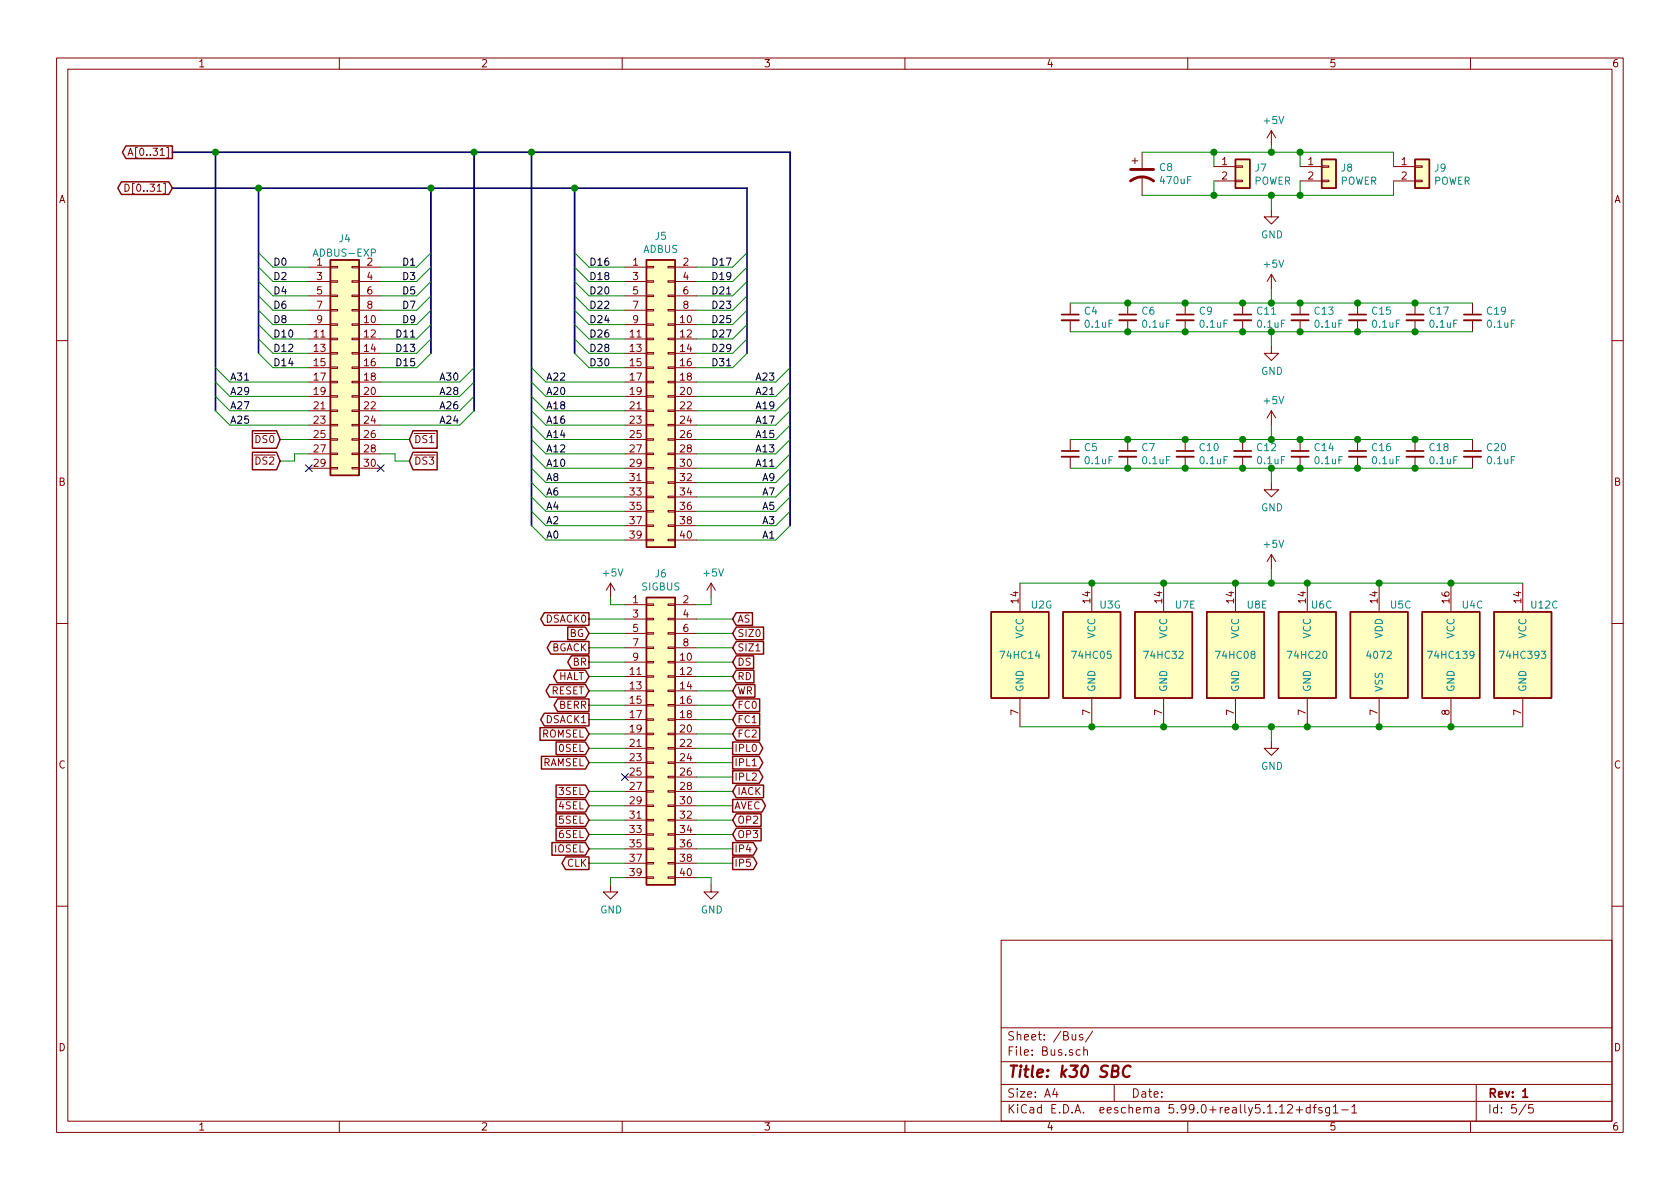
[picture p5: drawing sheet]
<svg xmlns="http://www.w3.org/2000/svg" width="297mm" height="210mm" viewBox="0 0 297 210" stroke-linecap="round" stroke-linejoin="round" font-family="sans-serif">
<g fill="none" stroke="#840000" stroke-width=".18">
<path d="M10 10.3h277v189.9h-277zM12 12.2h273v186.1h-273zM60 10.3v1.9M110 10.3v1.9M160 10.3v1.9M210 10.3v1.9M260 10.3v1.9M22.1 32.6a.64 .64 0 0 1 .7 .6 .64 .64 0 0 1-.7 .6zM22.6 27.5l.5-1.3 .4 1.3M22.8 27.1h.6M200.2 28.4h1M200.7 27.9v1.1"/>
<path d="M201.9 26.9v2.8M201.9 31.2v3.3M214.6 29.5h3.8M214.6 32h3.8M218.4 31.9h1.3v.2h-1.3zM218.4 29.3h1.3v.3h-1.3zM224.8 37.1v1.2h1.3l-1.3 1.3-1.3-1.3h1.3M224.8 23.1v2.5M224.8 23.1l-.8 1.3M224.8 23.1l.8 1.3M229.9 29.5h3.8M229.9 32h3.8"/>
<path d="M233.7 31.9h1.2v.2h-1.2zM233.7 29.3h1.2v.3h-1.2zM246.4 29.5h3.8M246.4 32h3.8M250.2 31.9h1.3v.2h-1.3zM250.2 29.3h1.3v.3h-1.3zM54.6 47.2h3.8M54.6 57.4h3.8M54.6 59.9h3.8M54.6 49.8h3.8M54.6 52.3h3.8M54.6 54.9h3.8"/>
<path d="M58.4 59.8h1.3v.3h-1.3zM58.4 57.3h1.3v.2h-1.3zM58.4 54.7h1.3v.3h-1.3zM58.4 52.2h1.3v.2h-1.3zM58.4 49.7h1.3v.2h-1.3zM58.4 47.1h1.3v.3h-1.3zM62.2 59.8h1.3v.3h-1.3zM62.2 57.3h1.3v.2h-1.3zM62.2 54.7h1.3v.3h-1.3zM62.2 52.2h1.3v.2h-1.3zM62.2 49.7h1.3v.2h-1.3zM62.2 47.1h1.3v.3h-1.3z"/>
<path d="M63.5 47.2h3.8M63.5 57.4h3.8M63.5 59.9h3.8M63.5 49.8h3.8M63.5 52.3h3.8M63.5 54.9h3.8M110.5 47.2h3.8M110.5 57.4h3.8M110.5 59.9h3.8M110.5 49.8h3.8M110.5 52.3h3.8M110.5 54.9h3.8"/>
<path d="M114.3 59.8h1.3v.3h-1.3zM114.3 57.3h1.3v.2h-1.3zM114.3 54.7h1.3v.3h-1.3zM114.3 52.2h1.3v.2h-1.3zM114.3 49.7h1.3v.2h-1.3zM114.3 47.1h1.3v.3h-1.3zM118.1 59.8h1.3v.3h-1.3zM118.1 57.3h1.3v.2h-1.3zM118.1 54.7h1.3v.3h-1.3zM118.1 52.2h1.3v.2h-1.3zM118.1 49.7h1.3v.2h-1.3zM118.1 47.1h1.3v.3h-1.3z"/>
<path d="M119.4 47.2h3.8M119.4 57.4h3.8M119.4 59.9h3.8M119.4 49.8h3.8M119.4 52.3h3.8M119.4 54.9h3.8M189.2 53.6v2M189.2 56.6v2.1M199.4 53.6v2M199.4 56.6v2.1M209.5 53.6v2M209.5 56.6v2.1"/>
<path d="M219.7 53.6v2M219.7 56.6v2.1M224.8 48.5l-.8 1.3M224.8 48.5v2.5M224.8 48.5l.8 1.3M229.9 53.6v2M229.9 56.6v2.1M240 53.6v2M240 56.6v2.1M250.2 53.6v2M250.2 56.6v2.1M260.3 53.6v2"/>
<path d="M260.3 56.6v2.1M10 60.2h2M54.6 62.5h3.8M54.6 65h3.8M54.6 67.6h3.8M54.6 70.1h3.8M54.6 72.6h3.8M54.6 75.2h3.8M54.6 77.7h3.8M58.4 70h1.3v.2h-1.3zM58.4 72.5h1.3v.3h-1.3zM58.4 75.1h1.3v.2h-1.3z"/>
<path d="M58.4 77.6h1.3v.2h-1.3zM58.4 67.4h1.3v.3h-1.3zM58.4 62.4h1.3v.2h-1.3zM58.4 64.9h1.3v.2h-1.3zM62.2 70h1.3v.2h-1.3zM62.2 72.5h1.3v.3h-1.3zM62.2 75.1h1.3v.2h-1.3zM62.2 77.6h1.3v.2h-1.3zM62.2 67.4h1.3v.3h-1.3zM62.2 62.4h1.3v.2h-1.3zM62.2 64.9h1.3v.2h-1.3zM63.5 62.5h3.8"/>
<path d="M63.5 65h3.8M63.5 67.6h3.8M63.5 70.1h3.8M63.5 72.6h3.8M63.5 75.2h3.8M63.5 77.7h3.8M75.7 76.7h1.2M110.5 62.5h3.8M110.5 65h3.8M110.5 67.6h3.8M110.5 70.1h3.8M110.5 72.6h3.8"/>
<path d="M110.5 75.2h3.8M110.5 77.7h3.8M114.3 75.1h1.3v.2h-1.3zM114.3 77.6h1.3v.2h-1.3zM114.3 72.5h1.3v.3h-1.3zM114.3 67.4h1.3v.3h-1.3zM114.3 64.9h1.3v.2h-1.3zM114.3 62.4h1.3v.2h-1.3zM114.3 70h1.3v.2h-1.3zM118.1 75.1h1.3v.2h-1.3zM118.1 77.6h1.3v.2h-1.3zM118.1 72.5h1.3v.3h-1.3z"/>
<path d="M118.1 67.4h1.3v.3h-1.3zM118.1 64.9h1.3v.2h-1.3zM118.1 62.4h1.3v.2h-1.3zM118.1 70h1.3v.2h-1.3zM119.4 62.5h3.8M119.4 65h3.8M119.4 67.6h3.8M119.4 70.1h3.8M119.4 72.6h3.8M119.4 75.2h3.8M119.4 77.7h3.8M189.2 77.7v2.1"/>
<path d="M199.4 77.7v2.1M209.5 77.7v2.1M219.7 77.7v2.1M224.8 61.2v1.3h1.3l-1.3 1.2-1.3-1.2h1.3M224.8 72.6v2.6M224.8 72.6l-.8 1.3M224.8 72.6l.8 1.3M229.9 77.7v2.1M240 77.7v2.1M250.2 77.7v2.1M260.3 77.7v2.1M285 60.2h2"/>
<path d="M54.6 80.3h3.8M54.6 82.8h3.8M58.4 80.1h1.3v.3h-1.3zM58.4 82.7h1.3v.2h-1.3zM62.2 80.1h1.3v.3h-1.3zM62.2 82.7h1.3v.2h-1.3zM63.5 80.3h3.8M63.5 82.8h3.8M110.5 80.3h3.8M110.5 82.8h3.8M110.5 85.3h3.8M110.5 87.9h3.8"/>
<path d="M110.5 90.4h3.8M110.5 93h3.8M110.5 95.5h3.8M114.3 80.1h1.3v.3h-1.3zM114.3 82.7h1.3v.2h-1.3zM114.3 85.2h1.3v.3h-1.3zM114.3 87.8h1.3v.2h-1.3zM114.3 90.3h1.3v.2h-1.3zM114.3 92.8h1.3v.3h-1.3zM114.3 95.4h1.3v.2h-1.3zM118.1 80.1h1.3v.3h-1.3zM118.1 82.7h1.3v.2h-1.3z"/>
<path d="M118.1 85.2h1.3v.3h-1.3zM118.1 87.8h1.3v.2h-1.3zM118.1 90.3h1.3v.2h-1.3zM118.1 92.8h1.3v.3h-1.3zM118.1 95.4h1.3v.2h-1.3zM119.4 80.3h3.8M119.4 82.8h3.8M119.4 85.3h3.8M119.4 87.9h3.8M119.4 90.4h3.8M119.4 93h3.8M119.4 95.5h3.8"/>
<path d="M189.2 80.8v2M199.4 80.8v2M209.5 80.8v2M219.7 80.8v2M224.8 85.3v1.3h1.3l-1.3 1.3-1.3-1.3h1.3M224.8 98v2.6M224.8 98l-.8 1.3M224.8 98l.8 1.3M229.9 80.8v2M240 80.8v2M250.2 80.8v2M260.3 80.8v2"/>
<path d="M10 110.3h2M107.9 103.1l-.7 1.3M107.9 103.1v2.6M107.9 103.1l.8 1.3M110.5 106.9h3.8M110.5 117.1h3.8M110.5 119.6h3.8M110.5 109.5h3.8M110.5 112h3.8M110.5 114.5h3.8M114.3 119.5h1.3v.3h-1.3zM114.3 117h1.3v.2h-1.3z"/>
<path d="M114.3 114.4h1.3v.3h-1.3zM114.3 111.9h1.3v.2h-1.3zM114.3 109.3h1.3v.3h-1.3zM114.3 106.8h1.3v.3h-1.3zM118.1 119.5h1.3v.3h-1.3zM118.1 117h1.3v.2h-1.3zM118.1 114.4h1.3v.3h-1.3zM118.1 111.9h1.3v.2h-1.3zM118.1 109.3h1.3v.3h-1.3zM118.1 106.8h1.3v.3h-1.3zM119.4 106.9h3.8M119.4 117.1h3.8"/>
<path d="M119.4 119.6h3.8M119.4 109.5h3.8M119.4 112h3.8M119.4 114.5h3.8M125.7 103.1l-.7 1.3M125.7 103.1v2.6M125.7 103.1l.8 1.3M133.7 115.1h.7M180.3 103.1v5.1M193 103.1v5.1M205.7 103.1v5.1M218.4 103.1v5.1"/>
<path d="M231.1 103.1v5.1M243.8 103.1v5.1M256.5 103.1v5.1M269.2 103.1v5.1M285 110.3h2M110.5 122.2h3.8M110.5 124.7h3.8M110.5 127.2h3.8M110.5 129.8h3.8M110.5 132.3h3.8M110.5 134.9h3.8M110.5 137.4h3.8"/>
<path d="M110.5 139.9h3.8M114.3 134.7h1.3v.3h-1.3zM114.3 137.3h1.3v.2h-1.3zM114.3 139.8h1.3v.3h-1.3zM114.3 132.2h1.3v.3h-1.3zM114.3 127.1h1.3v.3h-1.3zM114.3 124.6h1.3v.2h-1.3zM114.3 122h1.3v.3h-1.3zM114.3 129.7h1.3v.2h-1.3zM118.1 134.7h1.3v.3h-1.3zM118.1 137.3h1.3v.2h-1.3zM118.1 139.8h1.3v.3h-1.3z"/>
<path d="M118.1 132.2h1.3v.3h-1.3zM118.1 127.1h1.3v.3h-1.3zM118.1 124.6h1.3v.2h-1.3zM118.1 122h1.3v.3h-1.3zM118.1 129.7h1.3v.2h-1.3zM119.4 122.2h3.8M119.4 124.7h3.8M119.4 127.2h3.8M119.4 129.8h3.8M119.4 132.3h3.8M119.4 134.9h3.8M119.4 137.4h3.8"/>
<path d="M119.4 139.9h3.8M133 135.4h.7M180.3 123.4v5.1M193 123.4v5.1M205.7 123.4v5.1M218.4 123.4v5.1M224.8 131.1v1.2h1.3l-1.3 1.3-1.3-1.3h1.3M231.1 123.4v5.1M243.8 123.4v5.1M256.5 123.4v5.1M269.2 123.4v5.1M107.9 156.5v1.2h1.3l-1.3 1.3-1.2-1.3h1.2"/>
<path d="M110.5 142.5h3.8M110.5 145h3.8M110.5 147.6h3.8M110.5 150.1h3.8M110.5 152.6h3.8M110.5 155.2h3.8M114.3 142.4h1.3v.2h-1.3zM114.3 144.9h1.3v.3h-1.3zM114.3 147.4h1.3v.3h-1.3zM114.3 150h1.3v.2h-1.3zM114.3 152.5h1.3v.3h-1.3zM114.3 155.1h1.3v.2h-1.3z"/>
<path d="M118.1 142.4h1.3v.2h-1.3zM118.1 144.9h1.3v.3h-1.3zM118.1 147.4h1.3v.3h-1.3zM118.1 150h1.3v.2h-1.3zM118.1 152.5h1.3v.3h-1.3zM118.1 155.1h1.3v.2h-1.3zM119.4 142.5h3.8M119.4 145h3.8M119.4 147.6h3.8M119.4 150.1h3.8M119.4 152.6h3.8M119.4 155.2h3.8"/>
<path d="M125.7 156.5v1.2h1.3l-1.3 1.3-1.2-1.3h1.2M10 160.2h2M177 166.3h108v32h-108zM285 160.2h2M60 198.3v1.9M110 198.3v1.9M160 198.3v1.9M177 194.8h108M177 191.8h108M177 187.8h108M177 181.8h108M186.5 192.5l-.4 1h1"/>
<path d="M186.8 193v1M189.6 182.9v.9l.4 .1 .2-.1M190.2 182.9v1M191 185.7l-.4-.1-.3 .3v.6l.3 .1 .4-.1M191.4 183a.37 .37 0 0 0-.6 .1l.1 .3 .5 .1 .1 .1-.2 .3-.5-.1M191.6 185.7h.1a.37 .37 0 0 1 .6 .1v.8M191.6 185.1v1.5M193.2 182.3l-1.3 2M197 191.8v3M210 198.3v1.9M227.7 195.5l.2-.2h.3l.3 .5-.9 1h.9M229.2 196.3h1.1"/>
<path d="M229.7 195.7v1.1M231.6 195.9l-.4-.1-.3 .3 .1 .6 .2 .1 .4-.1M231.6 195.3v1.5M232.2 195.8h.5M232.7 195.3l-.3 .1v.1v1.3M233.7 195.9a.37 .37 0 0 0-.6 .1l.1 .3 .5 .1 .1 .1-.2 .3-.5-.1M235.1 195.8l-.1 1.4-.2 .1h-.4M235.1 195.9l-.5-.1-.2 .3v.6l.2 .1 .5-.1M235.7 195.8l.4-.5v1.5M235.7 196.8h.9M237.2 196.3h1.2M239 195.8l.4-.5v1.5"/>
<path d="M239 196.8h.9M260 198.3v1.9M261 191.8v6.5M269.8 195.2l-1.2 2M271 195.3h-.7v.7l.2-.1 .5 .1 .1 .2-.1 .5-.2 .1-.5-.1"/>
</g>
<g fill="none" stroke="#840000" stroke-width=".3">
<path d="M187.7 55.6h3.1M197.9 55.6h3M208 55.6h3.1M218.2 55.6h3M228.3 55.6h3.1M238.5 55.6h3.1M248.7 55.6h3M258.8 55.6h3.1M187.7 79.8h3.1M197.9 79.8h3M208 79.8h3.1M218.2 79.8h3"/>
<path d="M228.3 79.8h3.1M238.5 79.8h3.1M248.7 79.8h3M258.8 79.8h3.1M269.2 193l.5-.5v1.5M269.2 194h.9"/>
</g>
<path d="M199.9 188.6a.89 .89 0 0 0-1 0 .89 .89 0 0 0-.4 1 .71 .71 0 0 0 .4 .8 .71 .71 0 0 0 .8-.1" fill="none" stroke="#840000" stroke-width=".41"/>
<g fill="#ffffc2" stroke="#ffffc2" stroke-width=".18">
<path d="M188 108.2h10.1v15.2h-10.1z"/>
<path d="M114.3 46h5.1v50.8h-5.1z"/>
<path d="M175.3 108.2h10.1v15.2h-10.1z"/>
<path d="M114.3 105.7h5.1v50.8h-5.1z"/>
<path d="M226.1 108.2h10.1v15.2h-10.1z"/>
<path d="M251.5 108.2h10.1v15.2h-10.1z"/>
<path d="M213.4 108.2h10.1v15.2h-10.1z"/>
<path d="M238.8 108.2h10.1v15.2h-10.1z"/>
<path d="M264.2 108.2h10.1v15.2h-10.1z"/>
<path d="M58.4 46h5.1v38.1h-5.1z"/>
<path d="M250.2 28.2h2.5v5.1h-2.5z"/>
<path d="M233.7 28.2h2.5v5.1h-2.5z"/>
<path d="M218.4 28.2h2.6v5.1h-2.6z"/>
<path d="M200.7 108.2h10.1v15.2h-10.1z"/>
</g>
<g fill="none" stroke="#840000" stroke-width=".25">
<path d="M21.5 32.2h8.3l.7 1.1-.7 1.1h-8.3l-.7-1.1zM22.3 25.8h8.2v2.2h-8.2l-.7-1.1zM218.4 28.2h2.6v5.1h-2.6zM233.7 28.2h2.5v5.1h-2.5zM250.2 28.2h2.5v5.1h-2.5zM58.4 46h5.1v38.1h-5.1zM114.3 46h5.1v50.8h-5.1zM44.6 76.2h4.3l.6 1.5-.6 1.6h-4.3zM44.6 80h4.3l.6 1.5-.6 1.6h-4.3zM73 76.2h4.3v3.1h-4.3l-.6-1.6zM73 80h4.3v3.1h-4.3l-.6-1.6zM96.2 108.4h7.9v2.2h-7.9l-.6-1.1z"/>
<path d="M97.4 113.4h6.7v2.3h-6.7l-.7-1.2zM98.5 118.5h5l.6 1.1-.6 1.1h-5l-.6-1.1zM100.4 110.9h3.1l.6 1.1-.6 1.1h-3.1zM101 116h3.1v2.2h-3.1l-.6-1.1zM114.3 105.7h5.1v50.8h-5.1zM130.2 118.5h3.1v2.2h-3.1l-.7-1.1zM130.2 116h3v2.2h-3l-.7-1.1zM130.2 113.4h4.8v2.3h-4.8l-.7-1.2zM130.2 110.9h4.8v2.2h-4.8l-.7-1.1zM130.2 108.4h2.8v2.2h-2.8l-.7-1.1zM175.3 108.2h10.1v15.2h-10.1zM188 108.2h10.1v15.2h-10.1z"/>
<path d="M200.7 108.2h10.1v15.2h-10.1zM213.4 108.2h10.1v15.2h-10.1zM226.1 108.2h10.1v15.2h-10.1zM238.8 108.2h10.1v15.2h-10.1zM251.5 108.2h10.1v15.2h-10.1zM264.2 108.2h10.1v15.2h-10.1zM95.5 128.7h8l.6 1.1-.6 1.1h-8zM95.7 133.8h7.8l.6 1.1-.6 1.1h-7.8zM96.2 126.1h7.9v2.3h-7.9l-.6-1.2zM97.2 121.1h6.3l.6 1.1-.6 1.1h-6.3l-.7-1.1zM98.3 138.8h5.2l.6 1.1-.6 1.2h-5.2zM98.3 131.2h5.2l.6 1.1-.6 1.1h-5.2z"/>
<path d="M98.6 123.6h5.5v2.2h-5.5l-.6-1.1zM129.5 131.2h4.7l.7 1.1-.7 1.1h-4.7zM129.5 136.3h4.7l.7 1.1-.7 1.1h-4.7zM129.5 133.8h4.7l.7 1.1-.7 1.1h-4.7zM130.2 121.1h3.3v2.2h-3.3l-.7-1.1zM130.2 138.8h4.8v2.3h-4.8l-.7-1.2zM130.2 128.7h4.1v2.2h-4.1l-.7-1.1zM130.2 126.1h4.1v2.3h-4.1l-.7-1.2zM130.2 123.6h4.1v2.2h-4.1l-.7-1.1zM97.6 149h5.9l.6 1.1-.6 1.1h-5.9zM98.3 143.9h5.2l.6 1.1-.6 1.1h-5.2zM98.3 141.4h5.2l.6 1.1-.6 1.1h-5.2z"/>
<path d="M98.3 146.5h5.2l.6 1.1-.6 1.1h-5.2zM100 151.5h4.1v2.3h-4.1l-.6-1.2zM129.5 141.4h5.2l.7 1.1-.7 1.1h-5.2zM129.5 149h3.7l.6 1.1-.6 1.1h-3.7zM129.5 151.5h3.7l.6 1.1-.6 1.2h-3.7zM130.2 146.5h4.4v2.2h-4.4l-.7-1.1zM130.2 143.9h4.4v2.2h-4.4l-.7-1.1z"/>
</g>
<g fill="none" stroke="#840000" stroke-width=".33">
<path d="M187.7 56.6h3.1M197.9 56.6h3M208 56.6h3.1M218.2 56.6h3M228.3 56.6h3.1M238.5 56.6h3.1M248.7 56.6h3M258.8 56.6h3.1M187.7 80.8h3.1M197.9 80.8h3M208 80.8h3.1M218.2 80.8h3"/>
<path d="M228.3 80.8h3.1M238.5 80.8h3.1M248.7 80.8h3M258.8 80.8h3.1"/>
</g>
<path d="M199.9 32a3.3 3.3 0 0 1 4.1 0M199.9 30h4.1" fill="none" stroke="#840000" stroke-width=".51"/>
<path d="M30.5 26.9h109.2v66.1M30.5 33.3h101.6v29.2M38.1 26.9v45.7M45.7 33.3v29.2M76.2 33.3v29.2M83.8 26.9v45.7M94 26.9v66.1M101.6 33.3v29.2" fill="none" stroke="#000084" stroke-width=".3"/>
<g fill="none" stroke="#008400" stroke-width=".18">
<path d="M201.9 26.9h44.5v2.6M214.6 26.9v2.6M214.6 32v2.5M224.8 25.6v1.3M224.8 34.5v2.6M229.9 26.9v2.6M229.9 32v2.5M246.4 32v2.5h-44.5M45.7 44.7l2.6 2.5h6.3M45.7 52.3l2.6 2.6h6.3M45.7 54.9l2.6 2.5h6.3M45.7 49.8l2.6 2.5h6.3"/>
<path d="M45.7 57.4l2.6 2.5h6.3M45.7 59.9l2.6 2.6h6.3M45.7 47.2l2.6 2.6h6.3M76.2 44.7l-2.5 2.5h-6.4M76.2 52.3l-2.5 2.6h-6.4M76.2 54.9l-2.5 2.5h-6.4M76.2 49.8l-2.5 2.5h-6.4M76.2 57.4l-2.5 2.5h-6.4M76.2 59.9l-2.5 2.6h-6.4M76.2 47.2l-2.5 2.6h-6.4M101.6 44.7l2.5 2.5h6.4M101.6 52.3l2.5 2.6h6.4"/>
<path d="M101.6 54.9l2.5 2.5h6.4M101.6 49.8l2.5 2.5h6.4M101.6 57.4l2.5 2.5h6.4M101.6 59.9l2.5 2.6h6.4M101.6 47.2l2.5 2.6h6.4M132.1 44.7l-2.6 2.5h-6.3M132.1 52.3l-2.6 2.6h-6.3M132.1 54.9l-2.6 2.5h-6.3M132.1 49.8l-2.6 2.5h-6.3M132.1 57.4l-2.6 2.5h-6.3M132.1 59.9l-2.6 2.6h-6.3M132.1 47.2l-2.6 2.6h-6.3"/>
<path d="M189.2 53.6h71.1M189.2 58.7h71.1M224.8 51v2.6M224.8 58.7v2.5M38.1 65l2.5 2.6h14M38.1 67.6l2.5 2.5h14M38.1 70.1l2.5 2.5h14M38.1 72.6l2.5 2.6h14M45.7 62.5l2.6 2.5h6.3M49.5 77.7h5.1M67.3 77.7h5.1M76.2 62.5l-2.5 2.5h-6.4"/>
<path d="M83.8 65l-2.5 2.6h-14M83.8 67.6l-2.5 2.5h-14M83.8 70.1l-2.5 2.5h-14M83.8 72.6l-2.5 2.6h-14M94 65l2.5 2.6h14M94 67.6l2.5 2.5h14M94 70.1l2.5 2.5h14M94 75.2l2.5 2.5h14M94 72.6l2.5 2.6h14M94 77.7l2.5 2.6h14M101.6 62.5l2.5 2.5h6.4M132.1 62.5l-2.6 2.5h-6.3"/>
<path d="M139.7 65l-2.5 2.6h-14M139.7 67.6l-2.5 2.5h-14M139.7 70.1l-2.5 2.5h-14M139.7 75.2l-2.5 2.5h-14M139.7 72.6l-2.5 2.6h-14M139.7 77.7l-2.5 2.6h-14M189.2 77.7h71.1M224.8 75.2v2.5M54.6 80.3h-2.5v1.2h-2.6M67.3 80.3h2.5v1.2h2.6M94 80.3l2.5 2.5h14M94 82.8l2.5 2.5h14"/>
<path d="M94 85.3l2.5 2.6h14M94 87.9l2.5 2.5h14M94 90.4l2.5 2.6h14M94 93l2.5 2.5h14M139.7 80.3l-2.5 2.5h-14M139.7 82.8l-2.5 2.5h-14M139.7 85.3l-2.5 2.6h-14M139.7 87.9l-2.5 2.5h-14M139.7 90.4l-2.5 2.6h-14M139.7 93l-2.5 2.5h-14M189.2 82.8h71.1M224.8 82.8v2.5"/>
<path d="M104.1 114.5h6.4M104.1 112h6.4M104.1 109.5h6.4M104.1 119.6h6.4M104.1 117.1h6.4M107.9 105.7v1.2h2.6M123.2 114.5h6.3M123.2 112h6.3M123.2 109.5h6.3M123.2 119.6h6.3M123.2 117.1h6.3M125.7 105.7v1.2h-2.5"/>
<path d="M180.3 103.1h88.9M224.8 100.6v2.5M104.1 129.8h6.4M104.1 127.2h6.4M104.1 139.9h6.4M104.1 134.9h6.4M104.1 124.7h6.4M104.1 132.3h6.4M104.1 122.2h6.4M123.2 129.8h6.3M123.2 127.2h6.3M123.2 139.9h6.3"/>
<path d="M123.2 134.9h6.3M123.2 124.7h6.3M123.2 132.3h6.3M123.2 122.2h6.3M123.2 137.4h6.3M180.3 128.5h88.9M224.8 128.5v2.6M104.1 152.6h6.4M104.1 150.1h6.4M104.1 147.6h6.4M104.1 145h6.4M104.1 142.5h6.4"/>
<path d="M110.5 155.2h-2.6v1.3M123.2 152.6h6.3M123.2 150.1h6.3M123.2 147.6h6.3M123.2 145h6.3M123.2 142.5h6.3M123.2 155.2h2.5v1.3"/>
</g>
<g fill="#008400" stroke="#008400" stroke-width=".25">
<circle cx="219.7" cy="82.8" r=".51"/>
<circle cx="256.5" cy="128.5" r=".51"/>
<circle cx="214.6" cy="26.9" r=".51"/>
<circle cx="256.5" cy="103.1" r=".51"/>
<circle cx="193" cy="128.5" r=".51"/>
<circle cx="229.9" cy="53.6" r=".51"/>
<circle cx="193" cy="103.1" r=".51"/>
<circle cx="243.8" cy="128.5" r=".51"/>
<circle cx="231.1" cy="103.1" r=".51"/>
<circle cx="229.9" cy="82.8" r=".51"/>
<circle cx="209.6" cy="82.8" r=".51"/>
<circle cx="229.9" cy="58.7" r=".51"/>
<circle cx="224.8" cy="82.8" r=".51"/>
<circle cx="229.9" cy="77.7" r=".51"/>
<circle cx="219.7" cy="77.7" r=".51"/>
<circle cx="224.8" cy="77.7" r=".51"/>
<circle cx="205.7" cy="103.1" r=".51"/>
<circle cx="209.6" cy="77.7" r=".51"/>
<circle cx="205.7" cy="128.5" r=".51"/>
<circle cx="199.4" cy="77.7" r=".51"/>
<circle cx="243.8" cy="103.1" r=".51"/>
<circle cx="250.2" cy="53.6" r=".51"/>
<circle cx="240" cy="53.6" r=".51"/>
<circle cx="76.2" cy="33.3" r=".51"/>
<circle cx="250.2" cy="82.8" r=".51"/>
<circle cx="240" cy="82.8" r=".51"/>
<circle cx="45.7" cy="33.3" r=".51"/>
<circle cx="250.2" cy="77.7" r=".51"/>
<circle cx="240" cy="77.7" r=".51"/>
<circle cx="229.9" cy="26.9" r=".51"/>
<circle cx="38.1" cy="26.9" r=".51"/>
<circle cx="83.8" cy="26.9" r=".51"/>
<circle cx="199.4" cy="82.8" r=".51"/>
<circle cx="224.8" cy="53.6" r=".51"/>
<circle cx="224.8" cy="103.1" r=".51"/>
<circle cx="224.8" cy="58.7" r=".51"/>
<circle cx="224.8" cy="128.5" r=".51"/>
<circle cx="224.8" cy="34.5" r=".51"/>
<circle cx="199.4" cy="53.6" r=".51"/>
<circle cx="94" cy="26.9" r=".51"/>
<circle cx="231.1" cy="128.5" r=".51"/>
<circle cx="101.6" cy="33.3" r=".51"/>
<circle cx="224.8" cy="26.9" r=".51"/>
<circle cx="214.6" cy="34.5" r=".51"/>
<circle cx="218.4" cy="128.5" r=".51"/>
<circle cx="229.9" cy="34.5" r=".51"/>
<circle cx="218.4" cy="103.1" r=".51"/>
<circle cx="219.7" cy="53.6" r=".51"/>
<circle cx="209.6" cy="53.6" r=".51"/>
<circle cx="219.7" cy="58.7" r=".51"/>
<circle cx="199.4" cy="58.7" r=".51"/>
<circle cx="209.6" cy="58.7" r=".51"/>
<circle cx="250.2" cy="58.7" r=".51"/>
<circle cx="240" cy="58.7" r=".51"/>
</g>
<path d="M54 82.2l1.2 1.2M55.2 82.2l-1.2 1.2M66.7 82.2l1.2 1.2M67.9 82.2l-1.2 1.2M109.9 136.8l1.2 1.2M111.1 136.8l-1.2 1.2" fill="none" stroke="#000084" stroke-width=".18"/>
<text font-size="2.8" fill="#840000" x="178" y="190.5">Title: k30 SBC</text>
<g font-size="2.1" fill="#840000">
<text x="178" y="184">Sheet: /Bus/</text>
<text x="178" y="186.7">File: Bus.sch</text>
<text x="178" y="196.9">KiCad E.D.A. eeschema 5.99.0+really5.1.12+dfsg1-1</text>
<text x="178" y="194.1">Size: A4</text>
<text x="200" y="194.1">Date:</text>
<text x="263" y="194.1">Rev: 1</text>
<text x="263" y="196.9">Id: 5/5</text>
</g>
<g font-size="1.8" fill="#840000">
<text x="35" y="11.9">1</text>
<text x="85" y="11.9">2</text>
<text x="135" y="11.9">3</text>
<text x="185" y="11.9">4</text>
<text x="235" y="11.9">5</text>
<text x="285" y="11.9">6</text>
<text x="23.8" y="27.6">A[0..31]</text>
<text x="216.1" y="29.2">1</text>
<text x="231.3" y="29.2">1</text>
<text x="247.8" y="29.2">1</text>
<text x="10.4" y="35.9">A</text>
<text x="23.3" y="33.9">D[0..31]</text>
<text x="216.1" y="31.7">2</text>
<text x="231.3" y="31.7">2</text>
<text x="247.8" y="31.7">2</text>
<text x="285.4" y="35.9">A</text>
<text x="56" y="47">1</text>
<text x="64.9" y="47">2</text>
<text x="111.9" y="47">1</text>
<text x="120.8" y="47">2</text>
<text x="56" y="49.5">3</text>
<text x="56" y="52.1">5</text>
<text x="64.9" y="49.5">4</text>
<text x="64.9" y="52.1">6</text>
<text x="111.9" y="49.5">3</text>
<text x="111.9" y="52.1">5</text>
<text x="120.8" y="49.5">4</text>
<text x="120.8" y="52.1">6</text>
<text x="55.5" y="59.7">11</text>
<text x="56" y="54.6">7</text>
<text x="56" y="57.1">9</text>
<text x="64.4" y="57.1">10</text>
<text x="64.4" y="59.7">12</text>
<text x="64.9" y="54.6">8</text>
<text x="111.4" y="59.7">11</text>
<text x="111.9" y="54.6">7</text>
<text x="111.9" y="57.1">9</text>
<text x="120.3" y="57.1">10</text>
<text x="120.3" y="59.7">12</text>
<text x="120.8" y="54.6">8</text>
<text x="55.5" y="62.2">13</text>
<text x="55.5" y="64.8">15</text>
<text x="64.4" y="62.2">14</text>
<text x="64.4" y="64.8">16</text>
<text x="111.4" y="62.2">13</text>
<text x="111.4" y="64.8">15</text>
<text x="120.3" y="62.2">14</text>
<text x="120.3" y="64.8">16</text>
<text x="55.5" y="67.3">17</text>
<text x="55.5" y="69.8">19</text>
<text x="64.4" y="67.3">18</text>
<text x="64.4" y="69.8">20</text>
<text x="111.4" y="67.3">17</text>
<text x="111.4" y="69.8">19</text>
<text x="120.3" y="67.3">18</text>
<text x="120.3" y="69.8">20</text>
<text x="55.5" y="72.4">21</text>
<text x="55.5" y="74.9">23</text>
<text x="55.5" y="77.5">25</text>
<text x="64.4" y="72.4">22</text>
<text x="64.4" y="74.9">24</text>
<text x="64.4" y="77.5">26</text>
<text x="111.4" y="72.4">21</text>
<text x="111.4" y="74.9">23</text>
<text x="111.4" y="77.5">25</text>
<text x="120.3" y="72.4">22</text>
<text x="120.3" y="74.9">24</text>
<text x="120.3" y="77.5">26</text>
<text x="45.3" y="78.4">DS0</text>
<text x="45.3" y="82.2">DS2</text>
<text x="55.5" y="80">27</text>
<text x="55.5" y="82.5">29</text>
<text x="64.4" y="80">28</text>
<text x="64.4" y="82.5">30</text>
<text x="73.2" y="78.4">DS1</text>
<text x="73.2" y="82.2">DS3</text>
<text x="111.4" y="80">27</text>
<text x="111.4" y="82.5">29</text>
<text x="120.3" y="80">28</text>
<text x="120.3" y="82.5">30</text>
<text x="10.4" y="85.9">B</text>
<text x="111.4" y="85.1">31</text>
<text x="111.4" y="87.6">33</text>
<text x="120.3" y="85.1">32</text>
<text x="120.3" y="87.6">34</text>
<text x="285.4" y="85.9">B</text>
<text x="111.4" y="90.2">35</text>
<text x="111.4" y="92.7">37</text>
<text x="111.4" y="95.2">39</text>
<text x="120.3" y="90.2">36</text>
<text x="120.3" y="92.7">38</text>
<text x="120.3" y="95.2">40</text>
<text x="111.9" y="106.7">1</text>
<text x="120.8" y="106.7">2</text>
<text x="180.1" y="106.6" transform="rotate(-90 180.1 106.6)">14</text>
<text x="192.8" y="106.6" transform="rotate(-90 192.8 106.6)">14</text>
<text x="205.5" y="106.6" transform="rotate(-90 205.5 106.6)">14</text>
<text x="218.2" y="106.6" transform="rotate(-90 218.2 106.6)">14</text>
<text x="230.9" y="106.6" transform="rotate(-90 230.9 106.6)">14</text>
<text x="243.6" y="106.6" transform="rotate(-90 243.6 106.6)">14</text>
<text x="256.3" y="106.6" transform="rotate(-90 256.3 106.6)">16</text>
<text x="269" y="106.6" transform="rotate(-90 269 106.6)">14</text>
<text x="96.6" y="110.1">DSACK0</text>
<text x="100.7" y="112.6">BG</text>
<text x="111.9" y="109.2">3</text>
<text x="111.9" y="111.8">5</text>
<text x="120.8" y="109.2">4</text>
<text x="120.8" y="111.8">6</text>
<text x="130.3" y="112.6">SIZ0</text>
<text x="130.3" y="110.1">AS</text>
<text x="97.4" y="115.2">BGACK</text>
<text x="101.3" y="117.7">BR</text>
<text x="111.4" y="119.4">11</text>
<text x="111.9" y="114.3">7</text>
<text x="111.9" y="116.8">9</text>
<text x="120.3" y="116.8">10</text>
<text x="120.3" y="119.4">12</text>
<text x="120.8" y="114.3">8</text>
<text x="130.3" y="117.7">DS</text>
<text x="130.3" y="115.2">SIZ1</text>
<text x="97.5" y="122.8">RESET</text>
<text x="98.6" y="120.3">HALT</text>
<text x="98.9" y="125.3">BERR</text>
<text x="111.4" y="121.9">13</text>
<text x="111.4" y="124.5">15</text>
<text x="120.3" y="121.9">14</text>
<text x="120.3" y="124.5">16</text>
<text x="130.3" y="122.8">WR</text>
<text x="130.3" y="120.3">RD</text>
<text x="130.3" y="125.3">FC0</text>
<text x="95.8" y="130.4">ROMSEL</text>
<text x="96.6" y="127.9">DSACK1</text>
<text x="111.4" y="127">17</text>
<text x="111.4" y="129.5">19</text>
<text x="120.3" y="127">18</text>
<text x="120.3" y="129.5">20</text>
<text x="130.3" y="130.4">FC2</text>
<text x="130.3" y="127.9">FC1</text>
<text x="180.1" y="126.5" transform="rotate(-90 180.1 126.5)">7</text>
<text x="192.8" y="126.5" transform="rotate(-90 192.8 126.5)">7</text>
<text x="205.5" y="126.5" transform="rotate(-90 205.5 126.5)">7</text>
<text x="218.2" y="126.5" transform="rotate(-90 218.2 126.5)">7</text>
<text x="230.9" y="126.5" transform="rotate(-90 230.9 126.5)">7</text>
<text x="243.6" y="126.5" transform="rotate(-90 243.6 126.5)">7</text>
<text x="256.3" y="126.5" transform="rotate(-90 256.3 126.5)">8</text>
<text x="269" y="126.5" transform="rotate(-90 269 126.5)">7</text>
<text x="10.4" y="135.9">C</text>
<text x="95.9" y="135.5">RAMSEL</text>
<text x="98.9" y="133">0SEL</text>
<text x="111.4" y="132.1">21</text>
<text x="111.4" y="134.6">23</text>
<text x="111.4" y="137.2">25</text>
<text x="120.3" y="132.1">22</text>
<text x="120.3" y="134.6">24</text>
<text x="120.3" y="137.2">26</text>
<text x="129.8" y="133">IPL0</text>
<text x="129.8" y="135.5">IPL1</text>
<text x="285.4" y="135.9">C</text>
<text x="98.9" y="143.1">4SEL</text>
<text x="98.9" y="140.6">3SEL</text>
<text x="111.4" y="139.7">27</text>
<text x="111.4" y="142.2">29</text>
<text x="120.3" y="139.7">28</text>
<text x="120.3" y="142.2">30</text>
<text x="129.8" y="143.1">AVEC</text>
<text x="129.8" y="138">IPL2</text>
<text x="130.3" y="140.6">IACK</text>
<text x="98.9" y="145.7">5SEL</text>
<text x="98.9" y="148.2">6SEL</text>
<text x="111.4" y="144.8">31</text>
<text x="111.4" y="147.3">33</text>
<text x="111.4" y="149.9">35</text>
<text x="120.3" y="144.8">32</text>
<text x="120.3" y="147.3">34</text>
<text x="120.3" y="149.9">36</text>
<text x="130.3" y="148.2">OP3</text>
<text x="130.3" y="145.7">OP2</text>
<text x="98" y="150.7">IOSEL</text>
<text x="100.3" y="153.3">CLK</text>
<text x="111.4" y="152.4">37</text>
<text x="111.4" y="154.9">39</text>
<text x="120.3" y="152.4">38</text>
<text x="120.3" y="154.9">40</text>
<text x="129.8" y="150.7">IP4</text>
<text x="129.8" y="153.3">IP5</text>
<text x="10.4" y="185.9">D</text>
<text x="285.4" y="185.9">D</text>
<text x="35" y="199.9">1</text>
<text x="85" y="199.9">2</text>
<text x="135" y="199.9">3</text>
<text x="185" y="199.9">4</text>
<text x="235" y="199.9">5</text>
<text x="285" y="199.9">6</text>
</g>
<g font-size="1.8" fill="#008484">
<text x="223.6" y="21.9">+5V</text>
<text x="205.1" y="30.2">C8</text>
<text x="205.3" y="32.6">470uF</text>
<text x="221.7" y="32.7">POWER</text>
<text x="221.9" y="30.3">J7</text>
<text x="237" y="32.7">POWER</text>
<text x="237.2" y="30.3">J8</text>
<text x="253.5" y="32.7">POWER</text>
<text x="253.7" y="30.3">J9</text>
<text x="55.8" y="45.4">ADBUS-EXP</text>
<text x="60" y="42.8">J4</text>
<text x="113.7" y="44.7">ADBUS</text>
<text x="115.9" y="42.4">J5</text>
<text x="223" y="42.2">GND</text>
<text x="223.6" y="47.3">+5V</text>
<text x="191.8" y="55.6">C4</text>
<text x="191.9" y="58">0.1uF</text>
<text x="201.9" y="55.6">C6</text>
<text x="202.1" y="58">0.1uF</text>
<text x="212.1" y="55.6">C9</text>
<text x="212.3" y="58">0.1uF</text>
<text x="222.3" y="55.6">C11</text>
<text x="222.4" y="58">0.1uF</text>
<text x="232.5" y="55.6">C13</text>
<text x="232.6" y="58">0.1uF</text>
<text x="242.6" y="55.6">C15</text>
<text x="242.7" y="58">0.1uF</text>
<text x="252.8" y="55.6">C17</text>
<text x="252.9" y="58">0.1uF</text>
<text x="263" y="55.6">C19</text>
<text x="263.1" y="58">0.1uF</text>
<text x="223" y="66.3">GND</text>
<text x="223.6" y="71.5">+5V</text>
<text x="191.8" y="79.8">C5</text>
<text x="191.9" y="82.1">0.1uF</text>
<text x="201.9" y="79.8">C7</text>
<text x="202.1" y="82.1">0.1uF</text>
<text x="212.2" y="79.8">C10</text>
<text x="212.3" y="82.1">0.1uF</text>
<text x="222.3" y="79.8">C12</text>
<text x="222.4" y="82.1">0.1uF</text>
<text x="232.5" y="79.8">C14</text>
<text x="232.6" y="82.1">0.1uF</text>
<text x="242.6" y="79.8">C16</text>
<text x="242.7" y="82.1">0.1uF</text>
<text x="252.8" y="79.8">C18</text>
<text x="252.9" y="82.1">0.1uF</text>
<text x="263" y="79.8">C20</text>
<text x="263.1" y="82.1">0.1uF</text>
<text x="223" y="90.4">GND</text>
<text x="106.7" y="101.9">+5V</text>
<text x="124.5" y="101.9">+5V</text>
<text x="223.6" y="96.9">+5V</text>
<text x="113.5" y="104.4">SIGBUS</text>
<text x="115.9" y="102.1">J6</text>
<text x="182.3" y="107.6">U2G</text>
<text x="194.5" y="107.6">U3G</text>
<text x="207.8" y="107.6">U7E</text>
<text x="220.5" y="107.6">U8E</text>
<text x="231.9" y="107.6">U6C</text>
<text x="245.9" y="107.6">U5C</text>
<text x="258.6" y="107.6">U4C</text>
<text x="270.8" y="107.6">U12C</text>
<text x="181" y="112.9" transform="rotate(-90 181 112.9)">VCC</text>
<text x="193.7" y="112.9" transform="rotate(-90 193.7 112.9)">VCC</text>
<text x="206.4" y="112.9" transform="rotate(-90 206.4 112.9)">VCC</text>
<text x="219.1" y="112.9" transform="rotate(-90 219.1 112.9)">VCC</text>
<text x="231.8" y="112.9" transform="rotate(-90 231.8 112.9)">VCC</text>
<text x="244.5" y="112.9" transform="rotate(-90 244.5 112.9)">VDD</text>
<text x="257.2" y="112.9" transform="rotate(-90 257.2 112.9)">VCC</text>
<text x="269.9" y="112.9" transform="rotate(-90 269.9 112.9)">VCC</text>
<text x="177.1" y="116.5">74HC14</text>
<text x="189.8" y="116.5">74HC05</text>
<text x="202.5" y="116.5">74HC32</text>
<text x="215.2" y="116.5">74HC08</text>
<text x="227.9" y="116.5">74HC20</text>
<text x="241.9" y="116.5">4072</text>
<text x="252.8" y="116.5">74HC139</text>
<text x="265.5" y="116.5">74HC393</text>
<text x="181" y="122.4" transform="rotate(-90 181 122.4)">GND</text>
<text x="193.7" y="122.4" transform="rotate(-90 193.7 122.4)">GND</text>
<text x="206.4" y="122.4" transform="rotate(-90 206.4 122.4)">GND</text>
<text x="219.1" y="122.4" transform="rotate(-90 219.1 122.4)">GND</text>
<text x="231.8" y="122.4" transform="rotate(-90 231.8 122.4)">GND</text>
<text x="244.5" y="122.4" transform="rotate(-90 244.5 122.4)">VSS</text>
<text x="257.2" y="122.4" transform="rotate(-90 257.2 122.4)">GND</text>
<text x="269.9" y="122.4" transform="rotate(-90 269.9 122.4)">GND</text>
<text x="223" y="136.1">GND</text>
<text x="106.1" y="161.5">GND</text>
<text x="123.9" y="161.5">GND</text>
</g>
<g font-size="1.8">
<text x="48.3" y="47">D0</text>
<text x="71.4" y="47">D1</text>
<text x="104.1" y="47">D16</text>
<text x="126.3" y="47">D17</text>
<text x="48.3" y="52.1">D4</text>
<text x="48.3" y="49.5">D2</text>
<text x="71.4" y="49.5">D3</text>
<text x="71.4" y="52.1">D5</text>
<text x="104.1" y="52.1">D20</text>
<text x="104.1" y="49.5">D18</text>
<text x="126.3" y="52.1">D21</text>
<text x="126.3" y="49.5">D19</text>
<text x="48.3" y="59.7">D10</text>
<text x="48.3" y="57.1">D8</text>
<text x="48.3" y="54.6">D6</text>
<text x="70.4" y="59.7">D11</text>
<text x="71.4" y="57.1">D9</text>
<text x="71.4" y="54.6">D7</text>
<text x="104.1" y="54.6">D22</text>
<text x="104.1" y="57.1">D24</text>
<text x="104.1" y="59.7">D26</text>
<text x="126.3" y="54.6">D23</text>
<text x="126.3" y="57.1">D25</text>
<text x="126.3" y="59.7">D27</text>
<text x="48.3" y="62.2">D12</text>
<text x="48.3" y="64.8">D14</text>
<text x="70.4" y="62.2">D13</text>
<text x="70.4" y="64.8">D15</text>
<text x="104.1" y="62.2">D28</text>
<text x="104.1" y="64.8">D30</text>
<text x="126.3" y="62.2">D29</text>
<text x="126.3" y="64.8">D31</text>
<text x="40.6" y="67.3">A31</text>
<text x="40.6" y="69.8">A29</text>
<text x="78" y="67.3">A30</text>
<text x="78" y="69.8">A28</text>
<text x="96.5" y="69.8">A20</text>
<text x="96.5" y="67.3">A22</text>
<text x="133.9" y="69.8">A21</text>
<text x="133.9" y="67.3">A23</text>
<text x="40.6" y="74.9">A25</text>
<text x="40.6" y="72.4">A27</text>
<text x="78" y="74.9">A24</text>
<text x="78" y="72.4">A26</text>
<text x="96.5" y="77.5">A14</text>
<text x="96.5" y="72.4">A18</text>
<text x="96.5" y="74.9">A16</text>
<text x="133.9" y="72.4">A19</text>
<text x="133.9" y="77.5">A15</text>
<text x="133.9" y="74.9">A17</text>
<text x="96.5" y="80">A12</text>
<text x="96.5" y="82.5">A10</text>
<text x="133.9" y="82.5">A11</text>
<text x="133.9" y="80">A13</text>
<text x="96.5" y="87.6">A6</text>
<text x="96.5" y="85.1">A8</text>
<text x="134.9" y="85.1">A9</text>
<text x="134.9" y="87.6">A7</text>
<text x="96.5" y="90.2">A4</text>
<text x="96.5" y="92.7">A2</text>
<text x="96.5" y="95.2">A0</text>
<text x="134.9" y="90.2">A5</text>
<text x="134.9" y="92.7">A3</text>
<text x="134.9" y="95.2">A1</text>
</g>
</svg>
